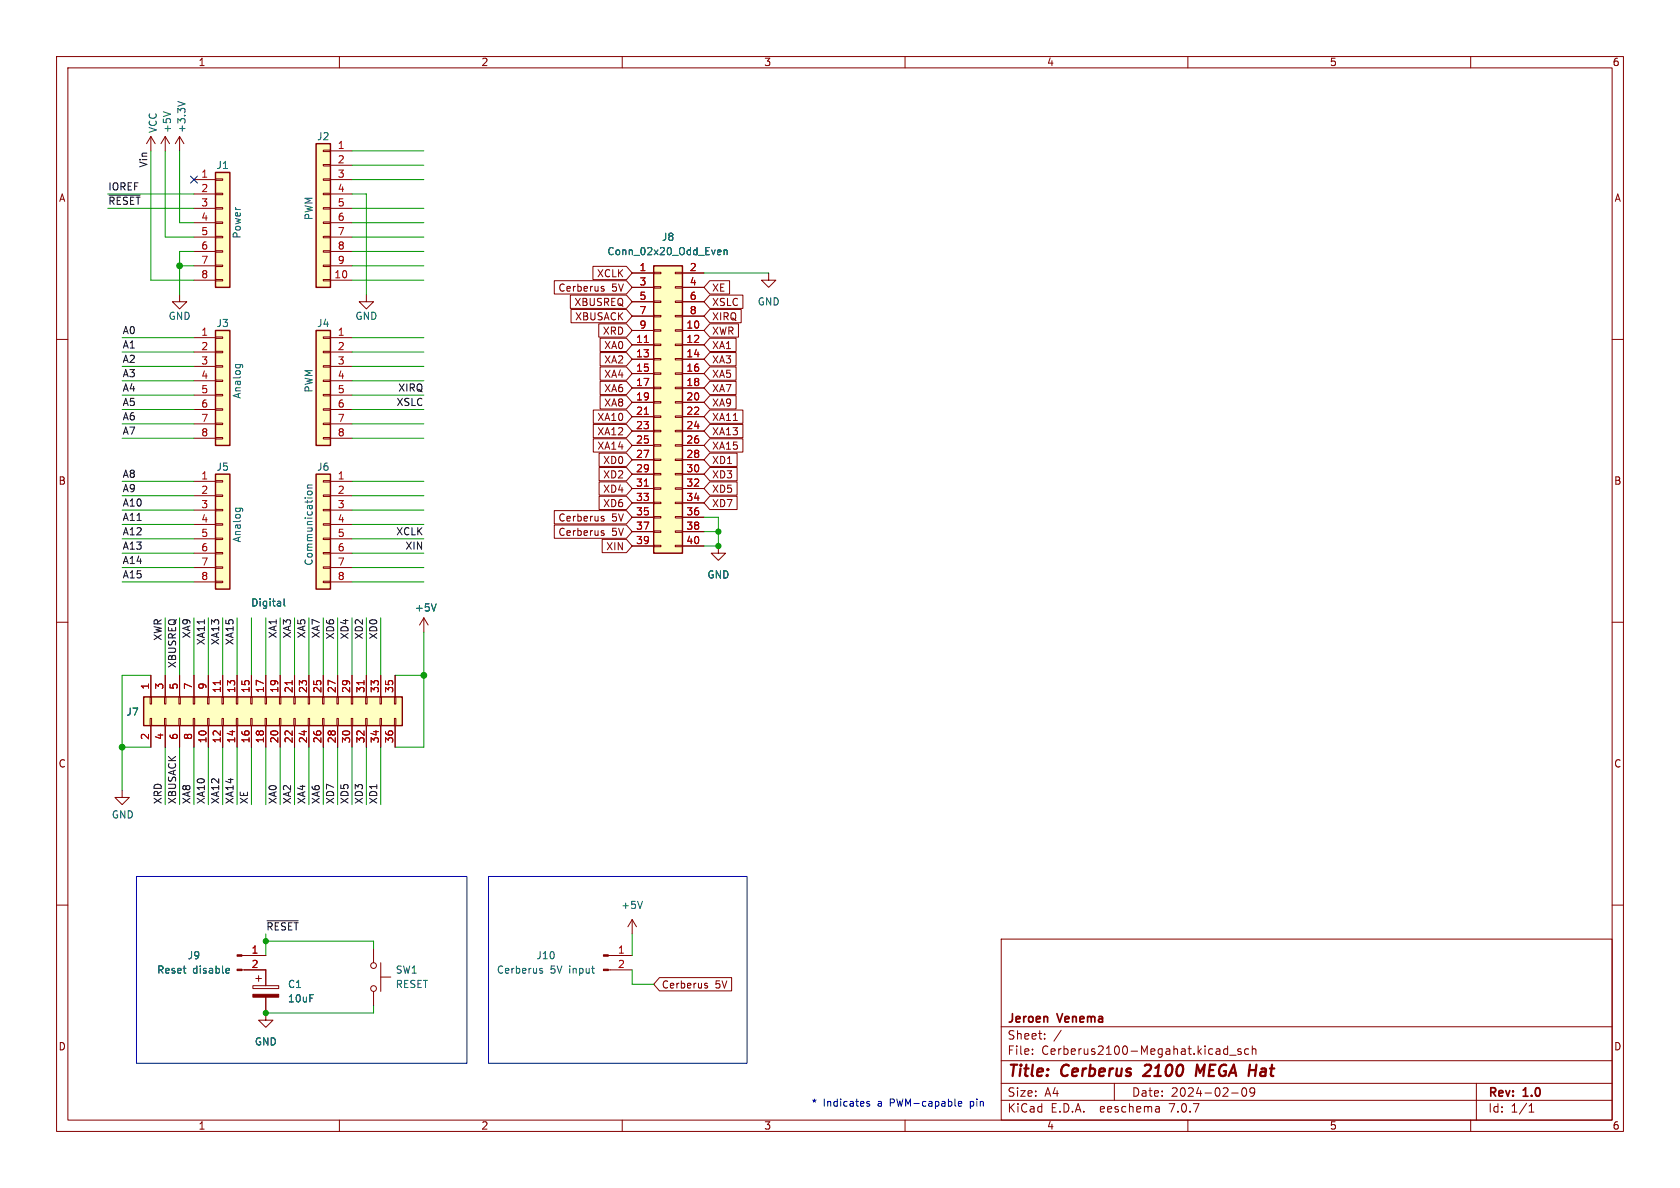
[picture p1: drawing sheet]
<svg xmlns="http://www.w3.org/2000/svg" width="297mm" height="210mm" viewBox="0 0 297 210" stroke-linecap="round" stroke-linejoin="round" font-family="sans-serif">
<g fill="none" stroke="#840000" stroke-width=".18">
<path d="M10 10h277v190h-277zM12 12h273v186h-273zM60 10v2M110 10v2M160 10v2M210 10v2M260 10v2M26.7 24.1v2.6M26.7 24.1l-.8 1.3M26.7 24.1l.7 1.3M29.2 24.1v2.6M29.2 24.1l-.8 1.3"/>
<path d="M29.2 24.1l.8 1.3M31.7 24.1l-.7 1.3M31.7 24.1v2.6M31.7 24.1l.8 1.3M34.3 31.8h3.8M34.3 34.3h3.8M34.3 36.8h3.8M34.3 39.4h3.8M38.1 39.2h1.3v.3h-1.3zM38.1 36.7h1.3v.3h-1.3zM38.1 34.2h1.3v.2h-1.3zM38.1 31.6h1.3v.3h-1.3z"/>
<path d="M57.1 39.2h1.3v.3h-1.3zM57.1 36.7h1.3v.3h-1.3zM57.1 34.2h1.3v.2h-1.3zM57.1 31.6h1.3v.3h-1.3zM57.1 29.1h1.3v.2h-1.3zM57.1 26.5h1.3v.3h-1.3zM58.4 31.8h3.8M58.4 34.3h3.8M58.4 36.8h3.8M58.4 39.4h3.8M58.4 26.7h3.8M58.4 29.2h3.8"/>
<path d="M10 60h2M31.7 52.1v1.2h1.3l-1.3 1.3-1.2-1.3h1.2M34.3 59.7h3.8M34.3 41.9h3.8M34.3 44.5h3.8M34.3 47h3.8M34.3 49.5h3.8M38.1 59.6h1.3v.2h-1.3zM38.1 49.4h1.3v.3h-1.3zM38.1 46.9h1.3v.2h-1.3zM38.1 44.3h1.3v.3h-1.3zM38.1 41.8h1.3v.2h-1.3z"/>
<path d="M57.1 59.6h1.3v.2h-1.3zM57.1 49.4h1.3v.3h-1.3zM57.1 46.9h1.3v.2h-1.3zM57.1 44.3h1.3v.3h-1.3zM57.1 41.8h1.3v.2h-1.3zM58.4 59.7h3.8M58.4 41.9h3.8M58.4 44.5h3.8M58.4 47h3.8M58.4 49.5h3.8M64.8 52.1v1.2h1.2l-1.2 1.3-1.3-1.3h1.3M98 49.6h12.7l1.1 1.2-1.1 1.2h-12.7z"/>
<path d="M100.8 52.2h9.9l1.1 1.1-1.1 1.2h-9.9zM101 54.7h9.7l1.1 1.2-1.1 1.2h-9.7zM104.8 47.1h5.9l1.1 1.2-1.1 1.1h-5.9zM105.9 57.2h4.8l1.1 1.2-1.1 1.2h-4.8zM106.1 59.8h4.6l1.1 1.2-1.1 1.1h-4.6zM106.3 51l.5 .2v.2l-.4 .1M106.3 50.7h.5M111.8 48.3h3.8M111.8 58.4h3.8M111.8 50.8h3.8M111.8 53.3h3.8M111.8 55.9h3.8"/>
<path d="M115.6 58.3h1.2v.2h-1.2zM115.6 55.8h1.2v.2h-1.2zM115.6 53.2h1.2v.3h-1.2zM115.6 50.7h1.2v.2h-1.2zM115.6 48.1h1.2v.3h-1.2zM119.4 58.3h1.2v.2h-1.2zM119.4 55.8h1.2v.2h-1.2zM119.4 53.2h1.2v.3h-1.2zM119.4 50.7h1.2v.2h-1.2zM119.4 48.1h1.2v.3h-1.2zM120.6 48.3h3.9M120.6 58.4h3.9"/>
<path d="M120.6 50.8h3.9M120.6 53.3h3.9M120.6 55.9h3.9M125.5 57.2h5.1v2.4h-5.1l-1-1.2zM125.5 52.2h5.8v2.3h-5.8l-1-1.2zM125.5 54.7h5.5v2.4h-5.5l-1-1.2zM125.5 49.6h3.5v2.4h-3.5l-1-1.2zM125.5 59.8h4.6v2.3h-4.6l-1-1.1zM135.9 48.3v1.2h1.3l-1.3 1.3-1.3-1.3h1.3M285 60h2M34.3 62.2h3.8M34.3 64.8h3.8"/>
<path d="M34.3 67.3h3.8M34.3 69.9h3.8M34.3 72.4h3.8M34.3 74.9h3.8M34.3 77.5h3.8M38.1 77.3h1.3v.3h-1.3zM38.1 74.8h1.3v.3h-1.3zM38.1 72.3h1.3v.2h-1.3zM38.1 69.7h1.3v.3h-1.3zM38.1 67.2h1.3v.2h-1.3zM38.1 64.6h1.3v.3h-1.3zM38.1 62.1h1.3v.3h-1.3z"/>
<path d="M57.1 77.3h1.3v.3h-1.3zM57.1 74.8h1.3v.3h-1.3zM57.1 72.3h1.3v.2h-1.3zM57.1 69.7h1.3v.3h-1.3zM57.1 67.2h1.3v.2h-1.3zM57.1 64.6h1.3v.3h-1.3zM57.1 62.1h1.3v.3h-1.3zM58.4 62.2h3.8M58.4 64.8h3.8M58.4 67.3h3.8M58.4 69.9h3.8M58.4 72.4h3.8"/>
<path d="M58.4 74.9h3.8M58.4 77.5h3.8M104.9 77.6h5.8l1.1 1.1-1.1 1.2h-5.8zM104.9 75h5.8l1.1 1.2-1.1 1.2h-5.8zM104.9 72.5h5.8l1.1 1.2-1.1 1.1h-5.8zM106.1 64.9h4.6l1.1 1.1-1.1 1.2h-4.6zM106.1 67.4h4.6l1.1 1.2-1.1 1.2h-4.6zM106.1 69.9h4.6l1.1 1.2-1.1 1.2h-4.6zM106.1 62.3h4.6l1.1 1.2-1.1 1.2h-4.6zM111.8 61h3.8M111.8 63.5h3.8M111.8 66h3.8"/>
<path d="M111.8 68.6h3.8M111.8 71.1h3.8M111.8 73.7h3.8M111.8 76.2h3.8M111.8 78.7h3.8M115.6 78.6h1.2v.3h-1.2zM115.6 76.1h1.2v.2h-1.2zM115.6 73.5h1.2v.3h-1.2zM115.6 71h1.2v.2h-1.2zM115.6 68.5h1.2v.2h-1.2zM115.6 65.9h1.2v.3h-1.2zM115.6 63.4h1.2v.2h-1.2z"/>
<path d="M115.6 60.8h1.2v.3h-1.2zM119.4 78.6h1.2v.3h-1.2zM119.4 76.1h1.2v.2h-1.2zM119.4 73.5h1.2v.3h-1.2zM119.4 71h1.2v.2h-1.2zM119.4 68.5h1.2v.2h-1.2zM119.4 65.9h1.2v.3h-1.2zM119.4 63.4h1.2v.2h-1.2zM119.4 60.8h1.2v.3h-1.2zM120.6 61h3.9M120.6 63.5h3.9M120.6 66h3.9"/>
<path d="M120.6 68.6h3.9M120.6 71.1h3.9M120.6 73.7h3.9M120.6 76.2h3.9M120.6 78.7h3.9M125.5 72.5h5.8v2.3h-5.8l-1-1.1zM125.5 69.9h4.6v2.4h-4.6l-1-1.2zM125.5 75h5.8v2.4h-5.8l-1-1.2zM125.5 77.6h5.8v2.3h-5.8l-1-1.2zM125.5 62.3h4.6v2.4h-4.6l-1-1.2zM125.5 64.9h4.6v2.3h-4.6l-1-1.2zM125.5 67.4h4.6v2.4h-4.6l-1-1.2z"/>
<path d="M34.3 85.1h3.8M34.3 87.6h3.8M34.3 90.2h3.8M34.3 92.7h3.8M34.3 95.3h3.8M34.3 97.8h3.8M38.1 97.7h1.3v.2h-1.3zM38.1 95.1h1.3v.3h-1.3zM38.1 92.6h1.3v.2h-1.3zM38.1 90h1.3v.3h-1.3zM38.1 87.5h1.3v.3h-1.3zM38.1 85h1.3v.2h-1.3z"/>
<path d="M57.1 97.7h1.3v.2h-1.3zM57.1 95.1h1.3v.3h-1.3zM57.1 92.6h1.3v.2h-1.3zM57.1 90h1.3v.3h-1.3zM57.1 87.5h1.3v.3h-1.3zM57.1 85h1.3v.2h-1.3zM58.4 85.1h3.8M58.4 87.6h3.8M58.4 90.2h3.8M58.4 92.7h3.8M58.4 95.3h3.8M58.4 97.8h3.8"/>
<path d="M98 92.8h12.7l1.1 1.2-1.1 1.2h-12.7zM98 90.3h12.7l1.1 1.1-1.1 1.2h-12.7zM105.9 85.2h4.8l1.1 1.2-1.1 1.1h-4.8zM105.9 87.7h4.8l1.1 1.2-1.1 1.2h-4.8zM105.9 82.6h4.8l1.1 1.2-1.1 1.2h-4.8zM105.9 80.1h4.8l1.1 1.2-1.1 1.2h-4.8zM106.3 94.2l.5 .2v.2l-.4 .1M106.3 91.6l.5 .3v.1l-.4 .1M106.3 93.9h.5M106.3 91.3h.5M106.5 95.3h4.2l1.1 1.2-1.1 1.2h-4.2zM111.8 81.3h3.8"/>
<path d="M111.8 83.8h3.8M111.8 86.4h3.8M111.8 88.9h3.8M111.8 91.4h3.8M111.8 94h3.8M111.8 96.5h3.8M115.6 96.4h1.2v.2h-1.2zM115.6 93.9h1.2v.2h-1.2zM115.6 91.3h1.2v.3h-1.2zM115.6 88.8h1.2v.2h-1.2zM115.6 86.2h1.2v.3h-1.2zM115.6 83.7h1.2v.2h-1.2z"/>
<path d="M115.6 81.2h1.2v.2h-1.2zM119.4 96.4h1.2v.2h-1.2zM119.4 93.9h1.2v.2h-1.2zM119.4 91.3h1.2v.3h-1.2zM119.4 88.8h1.2v.2h-1.2zM119.4 86.2h1.2v.3h-1.2zM119.4 83.7h1.2v.2h-1.2zM119.4 81.2h1.2v.2h-1.2zM120.6 81.3h3.9M120.6 83.8h3.9M120.6 86.4h3.9M120.6 88.9h3.9"/>
<path d="M120.6 91.4h3.9M120.6 94h3.9M120.6 96.5h3.9M125.5 87.7h4.8v2.4h-4.8l-1-1.2zM125.5 80.1h4.8v2.4h-4.8l-1-1.2zM125.5 82.6h4.8v2.4h-4.8l-1-1.2zM125.5 85.2h4.8v2.3h-4.8l-1-1.1zM127 96.5v1.3h1.3l-1.3 1.3-1.3-1.3h1.3M10 110h2M26.7 119.4v3.8M29.2 119.4v3.8M31.7 119.4v3.8"/>
<path d="M34.3 119.4v3.8M34.3 100.3h3.8M34.3 102.9h3.8M36.8 119.4v3.8M38.1 102.7h1.3v.3h-1.3zM38.1 100.2h1.3v.3h-1.3zM39.4 119.4v3.8M41.9 119.4v3.8M44.4 119.4v3.8M47 119.4v3.8M49.5 119.4v3.8M52.1 119.4v3.8"/>
<path d="M54.6 119.4v3.8M57.1 102.7h1.3v.3h-1.3zM57.1 100.2h1.3v.3h-1.3zM57.1 119.4v3.8M58.4 100.3h3.8M58.4 102.9h3.8M59.7 119.4v3.8M62.2 119.4v3.8M64.8 119.4v3.8M67.3 119.4v3.8M69.8 119.4v3.8M74.9 109.2l-.7 1.3"/>
<path d="M74.9 109.2v2.6M74.9 109.2l.8 1.3M285 110h2M21.6 139.7v1.3h1.3l-1.3 1.2-1.3-1.2h1.3M26.5 123.2h.3v1.3h-.3zM26.5 127h.3v1.3h-.3zM26.7 128.3v3.8M29.1 123.2h.2v1.3h-.2zM29.1 127h.2v1.3h-.2zM29.2 128.3v3.8M31.6 123.2h.3v1.3h-.3zM31.6 127h.3v1.3h-.3z"/>
<path d="M31.7 128.3v3.8M34.2 123.2h.2v1.3h-.2zM34.2 127h.2v1.3h-.2zM34.3 128.3v3.8M36.7 123.2h.3v1.3h-.3zM36.7 127h.3v1.3h-.3zM36.8 128.3v3.8M39.2 123.2h.3v1.3h-.3zM39.2 127h.3v1.3h-.3zM39.4 128.3v3.8M41.8 123.2h.2v1.3h-.2zM41.8 127h.2v1.3h-.2z"/>
<path d="M41.9 128.3v3.8M44.3 123.2h.3v1.3h-.3zM44.3 127h.3v1.3h-.3zM44.4 128.3v3.8M46.9 123.2h.2v1.3h-.2zM46.9 127h.2v1.3h-.2zM47 128.3v3.8M49.4 123.2h.3v1.3h-.3zM49.4 127h.3v1.3h-.3zM49.5 128.3v3.8M51.9 123.2h.3v1.3h-.3zM51.9 127h.3v1.3h-.3z"/>
<path d="M52.1 128.3v3.8M54.5 123.2h.2v1.3h-.2zM54.5 127h.2v1.3h-.2zM54.6 128.3v3.8M57 123.2h.3v1.3h-.3zM57 127h.3v1.3h-.3zM57.1 128.3v3.8M59.6 123.2h.2v1.3h-.2zM59.6 127h.2v1.3h-.2zM59.7 128.3v3.8M62.1 123.2h.3v1.3h-.3zM62.1 127h.3v1.3h-.3z"/>
<path d="M62.2 128.3v3.8M64.6 123.2h.3v1.3h-.3zM64.6 127h.3v1.3h-.3zM64.8 128.3v3.8M67.2 123.2h.2v1.3h-.2zM67.2 127h.2v1.3h-.2zM67.3 128.3v3.8M69.7 123.2h.3v1.3h-.3zM69.7 127h.3v1.3h-.3zM69.8 128.3v3.8M10 160h2M285 160h2"/>
<path d="M42.8 171.5h4.2v2.7M42.8 168.9h4.2M44.7 174.2h4.6v.6h-4.6zM45.2 173h1M45.7 172.5v1M47 176.3v4h1.3l-1.3 1.3-1.3-1.3h1.3M66 167.6v2.6M66 175.3v2.5M67.3 170.2v5.1M67.3 172.7h1.8M107.5 171.5h4.3M107.5 168.9h4.3"/>
<path d="M111.8 162.6l-.8 1.2M111.8 162.6v2.5M111.8 162.6l.7 1.2M116.6 172.8h12.7v2.4h-12.7l-1-1.2zM124.6 174.2l.5 .2-.1 .2-.3 .1M124.6 173.9h.4M177 166h108v32h-108zM60 198v2M110 198v2M160 198v2M177 194.5h108M177 191.5h108"/>
<path d="M177 187.5h108M177 181.5h108M182.5 186.3v.1M182.5 185.5v.1M184.7 183.6v.1M184.7 182.8v.1M187.6 182.1l-1.3 2M197 191.5v3M204.9 195.7l.1 .9M205 196.5l-.2 .1M205 196h-.2M210 198v2"/>
<path d="M216.6 185.4l.4 .1M217 184.9v1.5M217 186.3l-.4 .1M217.4 186.5h1.1M217.7 193.2h1.2M219.4 185.5l-.4-.1-.2 .2 .1 .2 .5 .2v.3h-.6M219.7 192.4l.2-.1a.81 .81 0 0 1 .6 .6 .81 .81 0 0 1-.3 .8l-.2 .1a.81 .81 0 0 1-.3-1.4zM220.7 185.5l-.4-.1-.3 .3v.4l.2 .2h.5M221.4 185.5l.2-.1 .4 .1v.9M221.4 184.9v1.5M221.8 192.9l-.3 .3h-.3l-.2-.3 .1-.5 .4-.1 .2 .1a.99 .99 0 0 1-.3 1.4h-.3M260 198v2"/>
<path d="M261 191.5v6.5M270.3 196.6h.9M270.3 195.5l.4-.4v1.5"/>
<circle cx="66" cy="170.7" r=".51"/>
<circle cx="66" cy="174.8" r=".51"/>
</g>
<path d="M203.3 189.1l-1.2 1.1h1.2M213 188.2l-.9 1.4-.5-1.4-.2 2" fill="none" stroke="#840000" stroke-width=".4"/>
<g fill="none" stroke="#006464" stroke-width=".18">
<path d="M28.9 19.8l1.2 .4M31.4 17.9l1.3 .5M127 44.2h.4l.1 .3-.7 .1M127.4 45h-.4M128 44.3l.2-.1h.3v.8M128 44.2v.8M41.6 64.4h1.1l.2 .3M41.7 64.4l-.1 .4M42.4 64.4l.1 .4M41.6 89.8h1.1l.2 .3M41.7 89.8l-.1 .4M42.4 89.8l.1 .4"/>
<path d="M54.3 86.3h.9M54.4 87.4l-.1-.3 .3-.3 .5 .1 .1 .2-.1 .3M55.2 85.7l-.8 .1-.1 .3 .2 .2M50.2 105.9v1.1l.2 .1M77.1 106.7l-.4 1.3M113.6 159.3l-.4 1.3M40.1 171.2h.4v.3l-.6 .1M40.5 172h-.4M95.5 171.5l.4 .3v.2h-.4M95.5 171.2h.4"/>
</g>
<g fill="#ffffc2" stroke="#ffffc2" stroke-width=".18">
<path d="M115.6 47h5v50.8h-5z"/>
<path d="M38.1 58.4h2.5v20.3h-2.5z"/>
<path d="M55.9 58.4h2.5v20.3h-2.5z"/>
<path d="M25.4 123.2h45.7v5.1h-45.7z"/>
<path d="M38.1 30.5h2.5v20.3h-2.5z"/>
<path d="M55.9 25.4h2.5v25.4h-2.5z"/>
<path d="M55.9 83.8h2.5v20.3h-2.5z"/>
<path d="M38.1 83.8h2.5v20.3h-2.5z"/>
</g>
<path d="M38.1 30.5h2.5v20.3h-2.5zM55.9 25.4h2.5v25.4h-2.5zM38.1 58.4h2.5v20.3h-2.5zM55.9 58.4h2.5v20.3h-2.5zM115.6 47h5v50.8h-5zM38.1 83.8h2.5v20.3h-2.5zM55.9 83.8h2.5v20.3h-2.5zM25.4 123.2h45.7v5.1h-45.7z" fill="none" stroke="#840000" stroke-width=".25"/>
<path d="M113.9 60.5h.7M113.9 73.2h.7M113.9 85.9h.7M39 120.3v.7M51.7 120.3v.7M64.4 120.3v.7" fill="none" stroke="#a90000" stroke-width=".18"/>
<g fill="#840000" stroke="#840000" stroke-width=".18">
<path d="M41.9 171.3h.9v.3h-.9z"/>
<path d="M41.9 168.8h.9v.2h-.9z"/>
<path d="M44.7 175.8h4.6v.5h-4.6z"/>
<path d="M106.7 171.3h.8v.3h-.8z"/>
<path d="M106.7 168.8h.8v.2h-.8z"/>
</g>
<path d="M19.3 34.5h5.5M47.2 162.8h5.5" fill="none" stroke="#0f0f0f" stroke-width=".18"/>
<path d="M24.1 154.9h58.4v33.1h-58.4zM86.4 154.9h45.7v33.1h-45.7zM153.7 194.8l-.3-.1-.2 .2 .1 .2 .4 .1v.3h-.5M169.4 195.1l.6-.1v-.2l-.4-.1-.2 .2 .1 .6h.5" fill="none" stroke="#0000c2" stroke-width=".18"/>
<g fill="none" stroke="#009600" stroke-width=".18">
<path d="M19 34.3h15.3M19 36.8h15.3M26.7 26.7v22.8h7.6M29.2 26.7v15.2h5.1M31.7 26.7v12.7h2.6M62.2 39.4h12.7M62.2 34.3h2.6v17.8M62.2 36.8h12.7M62.2 26.7h12.7M62.2 31.8h12.7M62.2 29.2h12.7M21.6 59.7h12.7"/>
<path d="M31.7 47h2.6M34.3 44.5h-2.6v7.6M62.2 41.9h12.7M62.2 47h12.7M62.2 59.7h12.7M62.2 49.5h12.7M62.2 44.5h12.7M124.5 48.3h11.4M21.6 72.4h12.7M21.6 74.9h12.7M21.6 69.9h12.7M21.6 67.3h12.7"/>
<path d="M21.6 64.8h12.7M21.6 62.2h12.7M21.6 77.5h12.7M62.2 72.4h12.7M62.2 74.9h12.7M62.2 69.9h12.7M62.2 67.3h12.7M62.2 64.8h12.7M62.2 62.2h12.7M62.2 77.5h12.7M21.6 97.8h12.7M21.6 95.3h12.7"/>
<path d="M21.6 92.7h12.7M21.6 90.2h12.7M21.6 87.6h12.7M21.6 85.1h12.7M62.2 97.8h12.7M62.2 95.3h12.7M62.2 92.7h12.7M62.2 90.2h12.7M62.2 87.6h12.7M62.2 85.1h12.7M124.5 91.4h2.5v5.1h-2.5M124.5 94h2.5"/>
<path d="M21.6 102.9h12.7M21.6 100.3h12.7M26.7 119.4h-5.1v20.3M29.2 109.2v10.2M31.7 109.2v10.2M34.3 109.2v10.2M36.8 109.2v10.2M39.4 109.2v10.2M41.9 109.2v10.2M44.4 109.2v10.2M47 109.2v10.2M49.5 109.2v10.2"/>
<path d="M52.1 109.2v10.2M54.6 109.2v10.2M57.1 109.2v10.2M59.7 109.2v10.2M62.2 109.2v10.2M62.2 102.9h12.7M62.2 100.3h12.7M64.8 109.2v10.2M67.3 109.2v10.2M69.8 119.4h5.1M74.9 111.8v20.3h-5.1M21.6 132.1h5.1"/>
<path d="M29.2 132.1v10.1M31.7 132.1v10.1M34.3 132.1v10.1M36.8 132.1v10.1M39.4 132.1v10.1M41.9 132.1v10.1M44.4 132.1v10.1M47 132.1v10.1M49.5 132.1v10.1M52.1 132.1v10.1M54.6 132.1v10.1M57.1 132.1v10.1"/>
<path d="M59.7 132.1v10.1M62.2 132.1v10.1M64.8 132.1v10.1M67.3 132.1v10.1M47 165.1v3.8M47 166.4h19v1.2M66 177.8v1.3h-19M111.8 171.5v2.5h3.8M111.8 165.1v3.8"/>
</g>
<path d="M33.7 31.1l1.2 1.3M34.9 31.1l-1.2 1.3" fill="none" stroke="#000084" stroke-width=".18"/>
<g fill="#009600" stroke="#009600" stroke-width=".18">
<circle cx="31.8" cy="47" r=".51"/>
<circle cx="127" cy="96.5" r=".46"/>
<circle cx="127" cy="94" r=".46"/>
<circle cx="74.9" cy="119.4" r=".51"/>
<circle cx="47" cy="179.1" r=".46"/>
<circle cx="47" cy="166.4" r=".46"/>
<circle cx="21.6" cy="132.1" r=".51"/>
</g>
<g font-size="2.8" fill="#840000">
<text x="178" y="190.9">Title:</text>
<text x="187.7" y="190.9">Cerberus</text>
<text x="203.1" y="190.9">2100</text>
<text x="213.1" y="190.9">MEGA Hat</text>
</g>
<g font-size="2.1" fill="#840000">
<text x="178" y="184">Sheet:</text>
<text x="178" y="181.2">Jeroen</text>
<text x="187.1" y="181.2">Venema</text>
<text x="178" y="186.7">File:</text>
<text x="184.1" y="186.7">Cerberus2100-Megahat.kicad_sch</text>
<text x="178" y="196.9">KiCad</text>
<text x="178" y="194.1">Size:</text>
<text x="184.7" y="194.1">A4</text>
<text x="185.7" y="196.9">E.D.A.</text>
<text x="194.6" y="196.9">eeschema</text>
<text x="200" y="194.1">Date:</text>
<text x="207" y="196.9">7.0.7</text>
<text x="207" y="194.1">2024-02-09</text>
<text x="263" y="194.3">Rev:</text>
<text x="263" y="196.9">Id:</text>
<text x="267.1" y="196.9">1/1</text>
<text x="269.4" y="194.3">1.0</text>
</g>
<g font-size="1.8" fill="#840000">
<text x="35" y="11.9">1</text>
<text x="85" y="11.9">2</text>
<text x="135" y="11.9">3</text>
<text x="185" y="11.9">4</text>
<text x="235" y="11.9">5</text>
<text x="285" y="11.9">6</text>
<text x="10.3" y="35.9">A</text>
<text x="285.3" y="35.9">A</text>
<text x="98.6" y="51.8">Cerberus</text>
<text x="105.4" y="49.2">XCLK</text>
<text x="108.1" y="51.8">5V</text>
<text x="125.8" y="51.8">XE</text>
<text x="101.5" y="54.3">XBUSREQ</text>
<text x="101.6" y="56.8">XBUSACK</text>
<text x="106.5" y="59.4">XRD</text>
<text x="125.8" y="59.4">XWR</text>
<text x="125.8" y="54.3">XSLC</text>
<text x="125.8" y="56.8">XIRQ</text>
<text x="106.7" y="61.9">XA0</text>
<text x="106.7" y="64.5">XA2</text>
<text x="125.8" y="61.9">XA1</text>
<text x="125.8" y="64.5">XA3</text>
<text x="106.7" y="67">XA4</text>
<text x="106.7" y="69.5">XA6</text>
<text x="125.8" y="67">XA5</text>
<text x="125.8" y="69.5">XA7</text>
<text x="105.5" y="77.2">XA12</text>
<text x="105.5" y="74.6">XA10</text>
<text x="106.7" y="72.1">XA8</text>
<text x="125.8" y="74.6">XA11</text>
<text x="125.8" y="72.1">XA9</text>
<text x="125.8" y="77.2">XA13</text>
<text x="105.5" y="79.7">XA14</text>
<text x="106.5" y="82.2">XD0</text>
<text x="125.8" y="79.7">XA15</text>
<text x="125.8" y="82.2">XD1</text>
<text x="10.3" y="85.9">B</text>
<text x="106.5" y="87.3">XD4</text>
<text x="106.5" y="89.9">XD6</text>
<text x="106.5" y="84.8">XD2</text>
<text x="125.8" y="89.9">XD7</text>
<text x="125.8" y="84.8">XD3</text>
<text x="125.8" y="87.3">XD5</text>
<text x="285.3" y="85.9">B</text>
<text x="98.6" y="94.9">Cerberus</text>
<text x="98.6" y="92.4">Cerberus</text>
<text x="108.1" y="94.9">5V</text>
<text x="108.1" y="92.4">5V</text>
<text x="107.1" y="97.5">XIN</text>
<text x="10.3" y="135.9">C</text>
<text x="285.3" y="135.9">C</text>
<text x="116.9" y="174.9">Cerberus</text>
<text x="126.4" y="174.9">5V</text>
<text x="10.3" y="185.9">D</text>
<text x="285.3" y="185.9">D</text>
<text x="35" y="199.9">1</text>
<text x="85" y="199.9">2</text>
<text x="135" y="199.9">3</text>
<text x="185" y="199.9">4</text>
<text x="235" y="199.9">5</text>
<text x="285" y="199.9">6</text>
</g>
<g font-size="1.8" fill="#006464">
<text x="27.9" y="23.6" transform="rotate(-90 27.9 23.6)">VCC</text>
<text x="30.4" y="23.6" transform="rotate(-90 30.4 23.6)">+5V</text>
<text x="33" y="23.6" transform="rotate(-90 33 23.6)">+3.3V</text>
<text x="56" y="25">J2</text>
<text x="38.2" y="30.1">J1</text>
<text x="55.5" y="39" transform="rotate(-90 55.5 39)">PWM</text>
<text x="42.8" y="42.3" transform="rotate(-90 42.8 42.3)">Power</text>
<text x="107.3" y="45.3">Conn_02x20_Odd_Even</text>
<text x="116.9" y="42.8">J8</text>
<text x="29.7" y="56.7">GND</text>
<text x="38.2" y="58">J3</text>
<text x="56" y="58">J4</text>
<text x="62.7" y="56.7">GND</text>
<text x="133.9" y="54.2">GND</text>
<text x="42.8" y="70.6" transform="rotate(-90 42.8 70.6)">Analog</text>
<text x="55.5" y="69.5" transform="rotate(-90 55.5 69.5)">PWM</text>
<text x="38.2" y="83.4">J5</text>
<text x="56" y="83.4">J6</text>
<text x="42.8" y="96" transform="rotate(-90 42.8 96)">Analog</text>
<text x="55.5" y="100.1" transform="rotate(-90 55.5 100.1)">Communication</text>
<text x="44.3" y="107.4">Digital</text>
<text x="125" y="102.5">GND</text>
<text x="73.3" y="108.3">+5V</text>
<text x="22.2" y="126.7">J7</text>
<text x="19.7" y="144.9">GND</text>
<text x="109.7" y="160.9">+5V</text>
<text x="27.7" y="172.3">Reset</text>
<text x="33.1" y="169.8">J9</text>
<text x="34.1" y="172.3">disable</text>
<text x="69.9" y="172.3">SW1</text>
<text x="87.7" y="172.3">Cerberus</text>
<text x="94.7" y="169.8">J10</text>
<text x="97.3" y="172.3">5V</text>
<text x="100.7" y="172.3">input</text>
<text x="50.8" y="174.9">C1</text>
<text x="50.8" y="177.4">10uF</text>
<text x="69.9" y="174.9">RESET</text>
<text x="45" y="185">GND</text>
</g>
<g font-size="1.8" fill="#0f0f0f">
<text x="26.1" y="29.7" transform="rotate(-90 26.1 29.7)">Vin</text>
<text x="19" y="33.8">IOREF</text>
<text x="19" y="36.3">~{RESET}</text>
<text x="21.6" y="59.2">A0</text>
<text x="21.6" y="64.2">A2</text>
<text x="21.6" y="61.7">A1</text>
<text x="21.6" y="69.3">A4</text>
<text x="21.6" y="71.9">A5</text>
<text x="21.6" y="66.8">A3</text>
<text x="70" y="71.9">XSLC</text>
<text x="70.3" y="69.3">XIRQ</text>
<text x="21.6" y="74.4">A6</text>
<text x="21.6" y="76.9">A7</text>
<text x="21.6" y="87.1">A9</text>
<text x="21.6" y="84.6">A8</text>
<text x="21.6" y="89.6">A10</text>
<text x="21.6" y="92.2">A11</text>
<text x="21.6" y="94.7">A12</text>
<text x="69.9" y="94.7">XCLK</text>
<text x="21.6" y="97.3">A13</text>
<text x="21.6" y="99.8">A14</text>
<text x="71.6" y="97.3">XIN</text>
<text x="21.6" y="102.3">A15</text>
<text x="28.7" y="113.4" transform="rotate(-90 28.7 113.4)">XWR</text>
<text x="33.8" y="112.9" transform="rotate(-90 33.8 112.9)">XA9</text>
<text x="49" y="112.9" transform="rotate(-90 49 112.9)">XA1</text>
<text x="51.5" y="112.9" transform="rotate(-90 51.5 112.9)">XA3</text>
<text x="54.1" y="112.9" transform="rotate(-90 54.1 112.9)">XA5</text>
<text x="56.6" y="112.9" transform="rotate(-90 56.6 112.9)">XA7</text>
<text x="59.2" y="113.1" transform="rotate(-90 59.2 113.1)">XD6</text>
<text x="61.7" y="113.1" transform="rotate(-90 61.7 113.1)">XD4</text>
<text x="64.2" y="113.1" transform="rotate(-90 64.2 113.1)">XD2</text>
<text x="66.8" y="113.1" transform="rotate(-90 66.8 113.1)">XD0</text>
<text x="31.2" y="118.2" transform="rotate(-90 31.2 118.2)">XBUSREQ</text>
<text x="36.3" y="114.1" transform="rotate(-90 36.3 114.1)">XA11</text>
<text x="38.8" y="114.1" transform="rotate(-90 38.8 114.1)">XA13</text>
<text x="41.4" y="114.1" transform="rotate(-90 41.4 114.1)">XA15</text>
<text x="28.7" y="142.2" transform="rotate(-90 28.7 142.2)">XRD</text>
<text x="31.2" y="142.2" transform="rotate(-90 31.2 142.2)">XBUSACK</text>
<text x="33.8" y="142.2" transform="rotate(-90 33.8 142.2)">XA8</text>
<text x="36.3" y="142.2" transform="rotate(-90 36.3 142.2)">XA10</text>
<text x="38.8" y="142.2" transform="rotate(-90 38.8 142.2)">XA12</text>
<text x="41.4" y="142.2" transform="rotate(-90 41.4 142.2)">XA14</text>
<text x="43.9" y="142.2" transform="rotate(-90 43.9 142.2)">XE</text>
<text x="49" y="142.2" transform="rotate(-90 49 142.2)">XA0</text>
<text x="51.5" y="142.2" transform="rotate(-90 51.5 142.2)">XA2</text>
<text x="54.1" y="142.2" transform="rotate(-90 54.1 142.2)">XA4</text>
<text x="56.6" y="142.2" transform="rotate(-90 56.6 142.2)">XA6</text>
<text x="59.2" y="142.2" transform="rotate(-90 59.2 142.2)">XD7</text>
<text x="61.7" y="142.2" transform="rotate(-90 61.7 142.2)">XD5</text>
<text x="64.2" y="142.2" transform="rotate(-90 64.2 142.2)">XD3</text>
<text x="66.8" y="142.2" transform="rotate(-90 66.8 142.2)">XD1</text>
<text x="47" y="164.6">~{RESET}</text>
</g>
<g font-size="1.8" fill="#a90000">
<text x="59.6" y="26.4">1</text>
<text x="59.6" y="29">2</text>
<text x="35.5" y="31.5">1</text>
<text x="35.5" y="34">2</text>
<text x="59.6" y="31.5">3</text>
<text x="59.6" y="34">4</text>
<text x="35.5" y="36.6">3</text>
<text x="35.5" y="39.1">4</text>
<text x="35.5" y="41.7">5</text>
<text x="59.6" y="36.6">5</text>
<text x="59.6" y="39.1">6</text>
<text x="59.6" y="41.7">7</text>
<text x="35.5" y="44.2">6</text>
<text x="35.5" y="46.7">7</text>
<text x="59.6" y="44.2">8</text>
<text x="59.6" y="46.7">9</text>
<text x="35.5" y="49.3">8</text>
<text x="59" y="49.3">10</text>
<text x="113" y="48">1</text>
<text x="113" y="50.5">3</text>
<text x="113" y="53.1">5</text>
<text x="121.8" y="48">2</text>
<text x="121.8" y="50.5">4</text>
<text x="121.8" y="53.1">6</text>
<text x="35.5" y="59.4">1</text>
<text x="59.6" y="59.4">1</text>
<text x="113" y="55.6">7</text>
<text x="113" y="58.2">9</text>
<text x="121.2" y="58.2">10</text>
<text x="121.8" y="55.6">8</text>
<text x="35.5" y="62">2</text>
<text x="35.5" y="64.5">3</text>
<text x="59.6" y="62">2</text>
<text x="59.6" y="64.5">3</text>
<text x="112.4" y="60.7">11</text>
<text x="112.4" y="63.2">13</text>
<text x="112.4" y="65.8">15</text>
<text x="121.2" y="60.7">12</text>
<text x="121.2" y="63.2">14</text>
<text x="121.2" y="65.8">16</text>
<text x="35.5" y="67.1">4</text>
<text x="35.5" y="69.6">5</text>
<text x="59.6" y="67.1">4</text>
<text x="59.6" y="69.6">5</text>
<text x="112.4" y="68.3">17</text>
<text x="112.4" y="70.9">19</text>
<text x="121.2" y="68.3">18</text>
<text x="121.2" y="70.9">20</text>
<text x="35.5" y="72.1">6</text>
<text x="35.5" y="74.7">7</text>
<text x="35.5" y="77.2">8</text>
<text x="59.6" y="72.1">6</text>
<text x="59.6" y="74.7">7</text>
<text x="59.6" y="77.2">8</text>
<text x="112.4" y="73.4">21</text>
<text x="112.4" y="75.9">23</text>
<text x="121.2" y="73.4">22</text>
<text x="121.2" y="75.9">24</text>
<text x="112.4" y="78.5">25</text>
<text x="112.4" y="81">27</text>
<text x="112.4" y="83.6">29</text>
<text x="121.2" y="78.5">26</text>
<text x="121.2" y="81">28</text>
<text x="121.2" y="83.6">30</text>
<text x="35.5" y="84.8">1</text>
<text x="35.5" y="87.4">2</text>
<text x="35.5" y="89.9">3</text>
<text x="59.6" y="84.8">1</text>
<text x="59.6" y="87.4">2</text>
<text x="59.6" y="89.9">3</text>
<text x="112.4" y="86.1">31</text>
<text x="112.4" y="88.6">33</text>
<text x="121.2" y="86.1">32</text>
<text x="121.2" y="88.6">34</text>
<text x="35.5" y="92.5">4</text>
<text x="35.5" y="95">5</text>
<text x="59.6" y="92.5">4</text>
<text x="59.6" y="95">5</text>
<text x="112.4" y="91.2">35</text>
<text x="112.4" y="93.7">37</text>
<text x="121.2" y="91.2">36</text>
<text x="121.2" y="93.7">38</text>
<text x="35.5" y="97.5">6</text>
<text x="35.5" y="100.1">7</text>
<text x="59.6" y="97.5">6</text>
<text x="59.6" y="100.1">7</text>
<text x="112.4" y="96.3">39</text>
<text x="121.2" y="96.3">40</text>
<text x="35.5" y="102.6">8</text>
<text x="59.6" y="102.6">8</text>
<text x="26.4" y="122" transform="rotate(-90 26.4 122)">1</text>
<text x="29" y="122" transform="rotate(-90 29 122)">3</text>
<text x="31.5" y="122" transform="rotate(-90 31.5 122)">5</text>
<text x="34" y="122" transform="rotate(-90 34 122)">7</text>
<text x="36.6" y="122" transform="rotate(-90 36.6 122)">9</text>
<text x="39.1" y="122.6" transform="rotate(-90 39.1 122.6)">11</text>
<text x="41.7" y="122.6" transform="rotate(-90 41.7 122.6)">13</text>
<text x="44.2" y="122.6" transform="rotate(-90 44.2 122.6)">15</text>
<text x="46.7" y="122.6" transform="rotate(-90 46.7 122.6)">17</text>
<text x="49.3" y="122.6" transform="rotate(-90 49.3 122.6)">19</text>
<text x="51.8" y="122.6" transform="rotate(-90 51.8 122.6)">21</text>
<text x="54.4" y="122.6" transform="rotate(-90 54.4 122.6)">23</text>
<text x="56.9" y="122.6" transform="rotate(-90 56.9 122.6)">25</text>
<text x="59.4" y="122.6" transform="rotate(-90 59.4 122.6)">27</text>
<text x="62" y="122.6" transform="rotate(-90 62 122.6)">29</text>
<text x="64.5" y="122.6" transform="rotate(-90 64.5 122.6)">31</text>
<text x="67.1" y="122.6" transform="rotate(-90 67.1 122.6)">33</text>
<text x="69.6" y="122.6" transform="rotate(-90 69.6 122.6)">35</text>
<text x="26.4" y="130.9" transform="rotate(-90 26.4 130.9)">2</text>
<text x="29" y="130.9" transform="rotate(-90 29 130.9)">4</text>
<text x="31.5" y="130.9" transform="rotate(-90 31.5 130.9)">6</text>
<text x="34" y="130.9" transform="rotate(-90 34 130.9)">8</text>
<text x="36.6" y="131.5" transform="rotate(-90 36.6 131.5)">10</text>
<text x="39.1" y="131.5" transform="rotate(-90 39.1 131.5)">12</text>
<text x="41.7" y="131.5" transform="rotate(-90 41.7 131.5)">14</text>
<text x="44.2" y="131.5" transform="rotate(-90 44.2 131.5)">16</text>
<text x="46.7" y="131.5" transform="rotate(-90 46.7 131.5)">18</text>
<text x="49.3" y="131.5" transform="rotate(-90 49.3 131.5)">20</text>
<text x="51.8" y="131.5" transform="rotate(-90 51.8 131.5)">22</text>
<text x="54.4" y="131.5" transform="rotate(-90 54.4 131.5)">24</text>
<text x="56.9" y="131.5" transform="rotate(-90 56.9 131.5)">26</text>
<text x="59.4" y="131.5" transform="rotate(-90 59.4 131.5)">28</text>
<text x="62" y="131.5" transform="rotate(-90 62 131.5)">30</text>
<text x="64.5" y="131.5" transform="rotate(-90 64.5 131.5)">32</text>
<text x="67.1" y="131.5" transform="rotate(-90 67.1 131.5)">34</text>
<text x="69.6" y="131.5" transform="rotate(-90 69.6 131.5)">36</text>
<text x="44.4" y="168.7">1</text>
<text x="44.4" y="171.2">2</text>
<text x="109.1" y="168.7">1</text>
<text x="109.1" y="171.2">2</text>
</g>
<g font-size="1.8" fill="#0000c2">
<text x="143.4" y="195.7">*</text>
<text x="145.5" y="195.7">Indicates</text>
<text x="155.3" y="195.7">a</text>
<text x="157.6" y="195.7">PWM-capable</text>
<text x="172" y="195.7">pin</text>
</g>
</svg>
